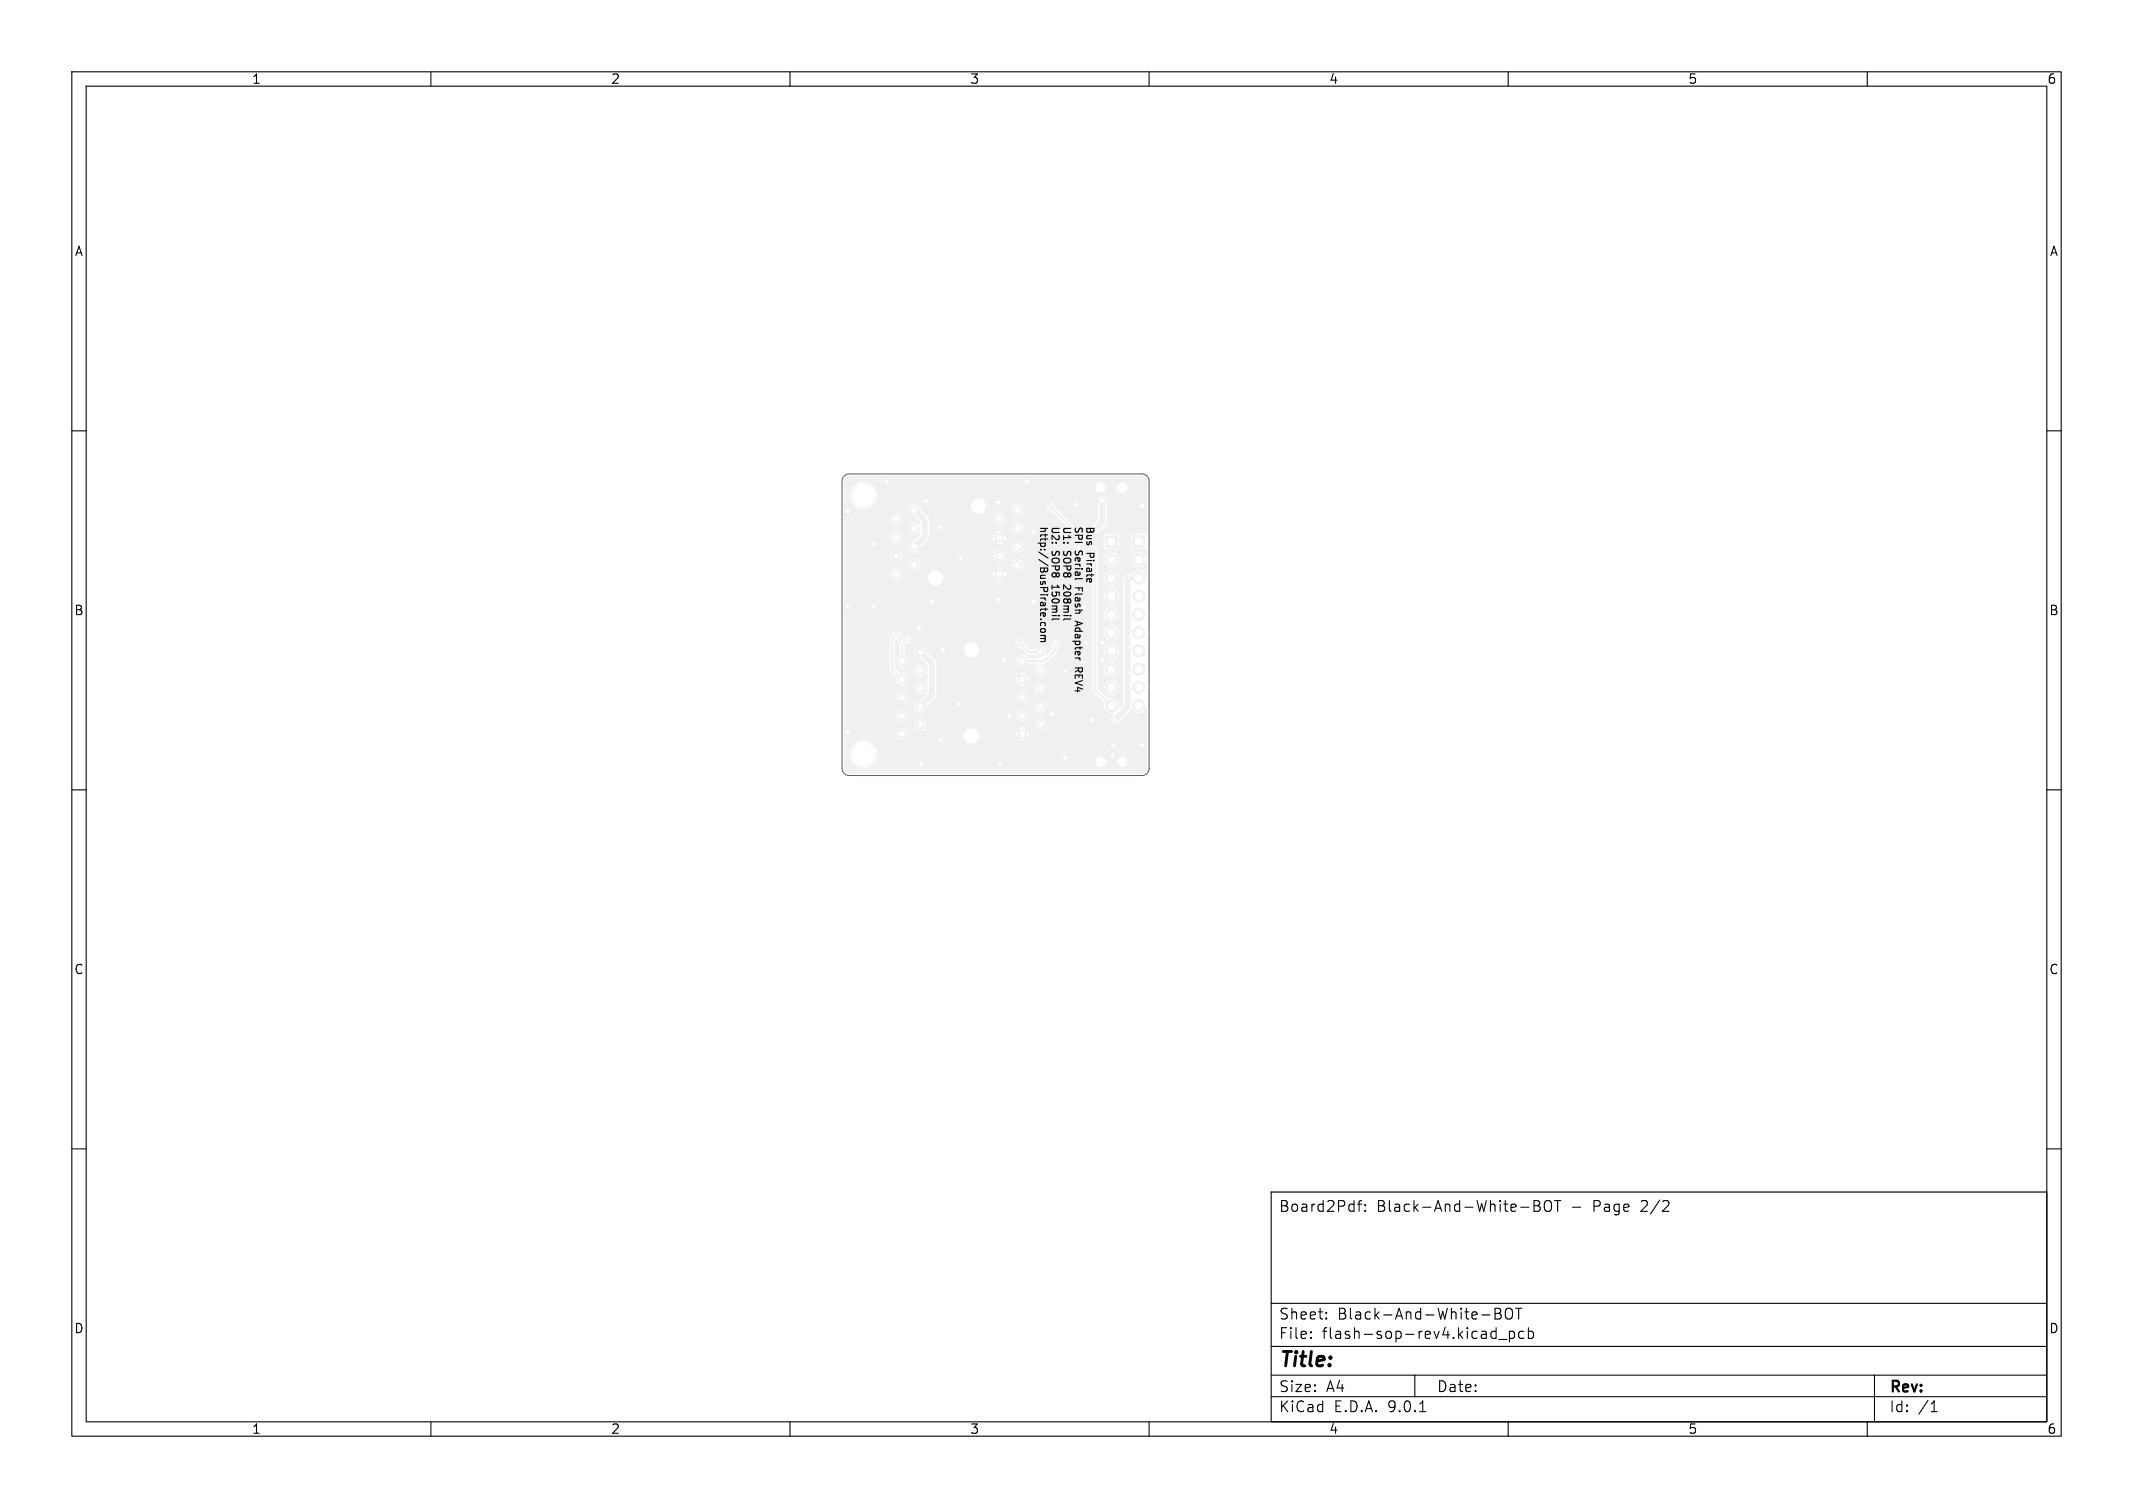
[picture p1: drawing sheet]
<svg xmlns="http://www.w3.org/2000/svg" width="297mm" height="210mm" viewBox="0 0 297 210" stroke-linecap="round" stroke-linejoin="round" font-family="sans-serif">
<g fill="#f0f0f0" stroke="#f0f0f0" stroke-width=".14">
<path d="M157.7 74.6h1.7v1.7h-1.7z"/>
<path d="M153.9 74.6h1.7v1.7h-1.7z"/>
<circle cx="141.7" cy="71.1" r=".6"/>
<circle cx="139.2" cy="72.3" r=".6"/>
<circle cx="141.7" cy="73.6" r=".6"/>
<circle cx="139.2" cy="74.9" r=".6"/>
<circle cx="141.7" cy="76.1" r=".6"/>
<circle cx="139.2" cy="77.4" r=".6"/>
<circle cx="141.7" cy="78.7" r=".6"/>
<circle cx="139.2" cy="79.9" r=".6"/>
<circle cx="124.8" cy="79.9" r=".6"/>
<circle cx="127.3" cy="78.7" r=".6"/>
<circle cx="124.8" cy="77.4" r=".6"/>
<circle cx="127.3" cy="76.1" r=".6"/>
<circle cx="124.8" cy="74.9" r=".6"/>
<circle cx="127.3" cy="73.6" r=".6"/>
<circle cx="124.8" cy="72.3" r=".6"/>
<circle cx="127.3" cy="71.1" r=".6"/>
<circle cx="144.9" cy="90.8" r=".6"/>
<circle cx="142.4" cy="92.1" r=".6"/>
<circle cx="144.9" cy="93.3" r=".6"/>
<circle cx="142.4" cy="94.6" r=".6"/>
<circle cx="144.9" cy="95.9" r=".6"/>
<circle cx="142.4" cy="97.1" r=".6"/>
<circle cx="144.9" cy="98.4" r=".6"/>
<circle cx="142.4" cy="99.7" r=".6"/>
<circle cx="144.9" cy="100.9" r=".6"/>
<circle cx="142.4" cy="102.2" r=".6"/>
<circle cx="125.6" cy="102.2" r=".6"/>
<circle cx="128.1" cy="100.9" r=".6"/>
<circle cx="125.6" cy="99.7" r=".6"/>
<circle cx="128.1" cy="98.4" r=".6"/>
<circle cx="125.6" cy="97.1" r=".6"/>
<circle cx="128.1" cy="95.9" r=".6"/>
<circle cx="125.6" cy="94.6" r=".6"/>
<circle cx="128.1" cy="93.3" r=".6"/>
<circle cx="125.6" cy="92.1" r=".6"/>
<circle cx="128.1" cy="90.8" r=".6"/>
<circle cx="158.6" cy="77.9" r=".85"/>
<circle cx="158.6" cy="80.5" r=".85"/>
<circle cx="158.6" cy="83" r=".85"/>
<circle cx="158.6" cy="85.6" r=".85"/>
<circle cx="158.6" cy="88.1" r=".85"/>
<circle cx="158.6" cy="90.6" r=".85"/>
<circle cx="158.6" cy="93.2" r=".85"/>
<circle cx="158.6" cy="95.7" r=".85"/>
<circle cx="158.6" cy="98.3" r=".85"/>
<circle cx="154.8" cy="78" r=".85"/>
<circle cx="154.8" cy="80.5" r=".85"/>
<circle cx="154.8" cy="83.1" r=".85"/>
<circle cx="154.8" cy="85.6" r=".85"/>
<circle cx="154.8" cy="88.1" r=".85"/>
<circle cx="154.8" cy="90.7" r=".85"/>
<circle cx="154.8" cy="93.2" r=".85"/>
<circle cx="154.8" cy="95.8" r=".85"/>
<circle cx="154.8" cy="98.3" r=".85"/>
<circle cx="120.3" cy="105" r="1.7"/>
<circle cx="120.3" cy="69" r="1.7"/>
<circle cx="146.3" cy="70.5" r=".4"/>
<circle cx="147" cy="89.8" r=".4"/>
<circle cx="142" cy="89.5" r=".4"/>
<circle cx="124.8" cy="88.5" r=".4"/>
<circle cx="153.5" cy="69.7" r=".4"/>
<circle cx="152.5" cy="73.8" r=".4"/>
<circle cx="155.3" cy="100.2" r=".4"/>
<circle cx="126.3" cy="89" r=".4"/>
<circle cx="131" cy="103" r=".4"/>
<circle cx="148.3" cy="93.5" r=".4"/>
<circle cx="129" cy="69.7" r=".4"/>
<circle cx="118" cy="71.3" r=".4"/>
<circle cx="128.3" cy="106.5" r=".4"/>
<circle cx="129.8" cy="83.7" r=".4"/>
<circle cx="151.3" cy="89.5" r=".4"/>
<circle cx="139" cy="70" r=".4"/>
<circle cx="144" cy="74" r=".4"/>
<circle cx="139.3" cy="106.5" r=".4"/>
<circle cx="131.3" cy="90.5" r=".4"/>
<circle cx="143" cy="67" r=".4"/>
<circle cx="121.8" cy="84.5" r=".4"/>
<circle cx="153.5" cy="89.5" r=".4"/>
<circle cx="152" cy="100.2" r=".4"/>
<circle cx="153.5" cy="92" r=".4"/>
<circle cx="154.9" cy="105.2" r=".4"/>
<circle cx="149.8" cy="70.3" r=".4"/>
<circle cx="148.3" cy="105.5" r=".4"/>
<circle cx="159" cy="103.8" r=".4"/>
<circle cx="139" cy="83.5" r=".4"/>
<circle cx="139.8" cy="92" r=".4"/>
<circle cx="159" cy="70.5" r=".4"/>
<circle cx="133.5" cy="98" r=".4"/>
<circle cx="151" cy="84.5" r=".4"/>
<circle cx="140.5" cy="99.8" r=".4"/>
<circle cx="130.8" cy="73.5" r=".4"/>
<circle cx="118" cy="84.5" r=".4"/>
<circle cx="121.8" cy="75.8" r=".4"/>
<circle cx="133.8" cy="77.8" r=".4"/>
<circle cx="155" cy="103.8" r=".4"/>
<circle cx="146.5" cy="99.5" r=".4"/>
<circle cx="144" cy="83.7" r=".4"/>
<circle cx="128" cy="87.5" r=".4"/>
<circle cx="150.3" cy="76.3" r=".4"/>
<circle cx="123.5" cy="67" r=".4"/>
<circle cx="147.8" cy="74" r=".4"/>
<circle cx="118" cy="102" r=".4"/>
</g>
<path d="M146.3 70.5l6.2 6.3v19.2l2.3 2.3M124.8 88.5l-.5 .6v4.1l1.3 1.4M126.3 89l-.7 .7v2.4M142 89.5l1.3 1.3h1.6M147 89.8v.7l-1.6 1.6h-3" fill="none" stroke="#f0f0f0" stroke-width=".3"/>
<path d="M127.3 71.1l1.5 1.4v2.2l-1.5 1.4M153.5 69.8v3l-1 1M128.1 90.8l1.7 1.6v4.4l-1.7 1.6M158.6 80.5h-1.3l-.3 .3v17.7l-1.7 1.8" fill="none" stroke="#f0f0f0" stroke-width=".81"/>
<path d="M117.7 66.5l.6-.2h40.7a.75 .75 0 0 1 .8 .7v.9h-2.8a.7 .7 0 0 0-.7-.7 .7 .7 0 0 0-.7 .7h-1.6l-.1-.2a.7 .7 0 0 0-1.1-.3 .7 .7 0 0 0 .2 1.2 .7 .7 0 0 0 1-.7h1.6v.1a.7 .7 0 0 0 .7 .6 .7 .7 0 0 0 .7-.7h2.8v1h-37.6l-.1-.3a1.9 1.9 0 0 0-3-1.1 1.9 1.9 0 0 0 .4 3.2 1.9 1.9 0 0 0 2.7-1.8h37.6v.8h-5.7v-.2a.61 .61 0 0 0-.7-.4 .61 .61 0 0 0-.5 .6v2.8l-.9 .9a.61 .61 0 0 0 .1 .8 .61 .61 0 0 0 .8 0l1.2-1.2v-3.3h5.7l-.1 4.7h-2l-.2 .2h-1.7l-.2-.2h-1.7l-.2 .2v1.7l.2 .2h1.8l.1-.2v-1.7h1.7l.1 1.8 1.8 .1 .3-.2 .1 1.3-.2 .1a1.07 1.07 0 0 0-1.1-.8 1.07 1.07 0 0 0-1 1h-1.7v-.2a1.06 1.06 0 0 0-1.8-.5 1.06 1.06 0 0 0 .4 1.8 1.06 1.06 0 0 0 1.4-1.1h1.7v.1a1.08 1.08 0 0 0 1 1 1.08 1.08 0 0 0 1.1-.8l.2 .1v1.8l-.2 .1a1.11 1.11 0 0 0-1.9-.3h-.7l-.5 .5h-.7a1.06 1.06 0 0 0-1.6-.8 1.06 1.06 0 0 0 0 1.8 1.06 1.06 0 0 0 1.6-.8v-.2h.7l-.1 .3v2.3h-.6a1.06 1.06 0 0 0-1.6-.8 1.06 1.06 0 0 0 0 1.8 1.06 1.06 0 0 0 1.6-.8v-.2h.6v2.5h-.6a1.06 1.06 0 0 0-1.6-.8 1.06 1.06 0 0 0 0 1.8 1.06 1.06 0 0 0 1.6-.8v-.2h.6v2.5h-.6a1.06 1.06 0 0 0-1.6-.8 1.06 1.06 0 0 0 0 1.8 1.06 1.06 0 0 0 1.6-.8v-.2h.6v2.6h-.6a1.06 1.06 0 0 0-1.6-.8 1.06 1.06 0 0 0 0 1.8 1.06 1.06 0 0 0 1.6-.8v-.2h.6v2.5h-.6a1.06 1.06 0 0 0-1.6-.8 1.06 1.06 0 0 0 0 1.8 1.06 1.06 0 0 0 1.6-.8v-.2h.6v2.6h-.6a1.06 1.06 0 0 0-1.6-.8 1.06 1.06 0 0 0 0 1.8 1.06 1.06 0 0 0 1.6-.8v-.2h.6v2.5l-.5 .5-.1-.1a1.11 1.11 0 0 0-.4-1.1 1.11 1.11 0 0 0-1.1-.2l-1.4-1.4-.1-19.3-5.9-6a.61 .61 0 0 0-.8-.7 .61 .61 0 0 0-.2 1.1h-3.4v-.2a.8 .8 0 0 0-1.3-.4h-3.9v-.2a1.06 1.06 0 0 0-1.8-.5 1.06 1.06 0 0 0 .4 1.8 1.06 1.06 0 0 0 1.4-1.1h3.9a.8 .8 0 0 0 .2 1.4 .8 .8 0 0 0 1.1-.8h3.4l.5 .1 1.1 1.1h-7.5l-.1-.1a.8 .8 0 0 0-.9-.6 .8 .8 0 0 0-.6 .9h-9l-.2-.3-1.1-1.1a.81 .81 0 0 0-.8-.7 .81 .81 0 0 0-.8 .8 .81 .81 0 0 0 .8 .8l.4 .3h-2.1a.8 .8 0 0 0-1.2-.6 .8 .8 0 0 0 0 1.4 .8 .8 0 0 0 1.2-.6v-.2h2.1l.4 .5v.4a.82 .82 0 0 0-1.5 .2 .82 .82 0 0 0 1 1.1l.4-.3h.1v.3l-.3 .4h-2.2v-.2a.8 .8 0 0 0-1.3-.3 .8 .8 0 0 0 .2 1.3 .8 .8 0 0 0 1.1-.8h2.2l-.5 .5a.82 .82 0 0 0-.8 .8 .82 .82 0 0 0 .8 .8 .82 .82 0 0 0 .9-.7l1.1-1.2 .1-2.6h9a.8 .8 0 0 0 .8 .7 .8 .8 0 0 0 .8-.9h7.5l1.3 1.3h-6.3v-.1a.8 .8 0 0 0-1.2-.5 .8 .8 0 0 0-.2 1.2h-1.5l-.3-.1-.6 .1 .5 .4 .4-.4h1.5a.8 .8 0 0 0 .9 .2 .8 .8 0 0 0 .5-.8h6.3l1.2 1.3h-9.9l-.1-.4-.5 .4a.34 .34 0 0 0-.4-.3 .34 .34 0 0 0-.3 .4l-.4-.5-.1 .4 .1 .5 .4-.4a.33 .33 0 0 0 .4 .3 .33 .33 0 0 0 .3-.4l.5 .5 .1-.5h9.9l1.3 1.3h-8.8a.8 .8 0 0 0-.6-.7 .8 .8 0 0 0-.8 .3h-1.5l-.4-.5-.5 .5 .4 .1 .5-.1h1.5a.8 .8 0 0 0 .4 1.2 .8 .8 0 0 0 1-.8h8.8l.8 .8v.4h-12.1a.8 .8 0 0 0-.8-.7 .8 .8 0 0 0-.8 .7h-12.8v-.1a.8 .8 0 0 0-1.3-.4 .8 .8 0 0 0 .2 1.4 .8 .8 0 0 0 1.1-.9h12.8v.2a.8 .8 0 0 0 .8 .7 .8 .8 0 0 0 .8-.9h12.1v1.3h-9.6v-.2a.8 .8 0 0 0-.9-.5 .8 .8 0 0 0-.7 .7h-12.8v-.2a.8 .8 0 0 0-1.3-.3 .8 .8 0 0 0 .3 1.3 .8 .8 0 0 0 1-.8h12.8l.2 .6h-1.5l-.3-.2-.6 .2 .5 .4 .4-.4h1.5a.8 .8 0 0 0 .9 .2 .8 .8 0 0 0 .5-.8h9.6v1.3h-12l-.1-.4-.5 .4a.34 .34 0 0 0-.4-.3 .34 .34 0 0 0-.3 .3l-.4-.4-.1 .4 .1 .5 .4-.4a.33 .33 0 0 0 .4 .3 .33 .33 0 0 0 .3-.4l.5 .5 .1-.5h12v.8h-12.5l-.4-.4-.1 .1h-7.8v-.2a1.05 1.05 0 0 0-.9-.7 1.05 1.05 0 0 0-1 .4h-3.8v-.2a.8 .8 0 0 0-1.3-.3 .8 .8 0 0 0 .2 1.3 .8 .8 0 0 0 1.1-.8h3.8a1.05 1.05 0 0 0 .6 1.6 1.05 1.05 0 0 0 1.3-1.1h7.8l-.4 .3 .4 .1 .5-.1h12.5v9h-4.5a.62 .62 0 0 0-1-.4 .62 .62 0 0 0 0 1l-.8 .9h-.2a.84 .84 0 0 0-.4-1.1 .84 .84 0 0 0-1.1 .3h-.7l-.8-.8a.66 .66 0 0 0-.8-.7h-14.9l-.1-.1a.63 .63 0 0 0-.7-.4 .63 .63 0 0 0-.5 .7l-.4 .5v1.7a.82 .82 0 0 0-.2 1.3 .82 .82 0 0 0 1.3-.1 .82 .82 0 0 0-.3-1.2v-1.5l.2-.2a.63 .63 0 0 0 .7-.7h14.9a.63 .63 0 0 0-.4 .8 .63 .63 0 0 0 .7 .4l.3 .3h-6.1a1.06 1.06 0 0 0-1.6-.8 1.06 1.06 0 0 0 0 1.8 1.06 1.06 0 0 0 1.6-.8v-.2h6.1l.8 .7h1l.4 .5-.1 .1h-1.4a.83 .83 0 0 0-1-.4 .83 .83 0 0 0-.5 1h-11.2l-.2-.3-1.2-1.2a.82 .82 0 0 0-.9-.8 .82 .82 0 0 0-.8 .8 .82 .82 0 0 0 .8 .8l1 1v.6h-.2a.8 .8 0 0 0-1.2-.6 .8 .8 0 0 0 0 1.4 .8 .8 0 0 0 1.2-.6v-.2h.2v1.3h-2.7a.88 .88 0 0 0-1.1-.7l-.7-.7v-3.9l.1-.1a.62 .62 0 0 0 .7-.6 .62 .62 0 0 0-.7-.6 .62 .62 0 0 0-.5 .7l-.3 .4v4.3l.9 1a.81 .81 0 0 0 .7 1.1 .81 .81 0 0 0 .9-.9h2.7v1.3h-.2v-.2a.8 .8 0 0 0-1.3-.3 .8 .8 0 0 0 .3 1.3 .8 .8 0 0 0 1-.8h.2v.7l-.5 .6h-2.2a.8 .8 0 0 0-1.2-.6 .8 .8 0 0 0 0 1.3 .8 .8 0 0 0 1.2-.6v-.1h2.2l-.5 .5a.81 .81 0 0 0-.8 .9 .81 .81 0 0 0 .9 .7 .81 .81 0 0 0 .8-.8l1.2-1.2 .2-.3v-4.6h11.2a.85 .85 0 0 0 .7 .5 .85 .85 0 0 0 .8-.4h1.4l.1 .1a.9 .9 0 0 0-.3 1.3h-1.5l-.3-.1-.6 .1 .5 .4 .4-.4h1.5a.82 .82 0 0 0 1.3 0 .82 .82 0 0 0-.4-1.3v-.1l.5-.1 1.6-1.6 .3-1h4.5v4.8h-8.8l-.1-.3-.4 .4a.38 .38 0 0 0-.4-.3 .38 .38 0 0 0-.4 .3l-.4-.4-.1 .3 .1 .5 .4-.4a.33 .33 0 0 0 .4 .3 .33 .33 0 0 0 .3-.3l.5 .4 .1-.5h8.8v1.3h-6.4a.8 .8 0 0 0-.6-.7 .8 .8 0 0 0-.8 .3h-1.5l-.4-.5-.5 .5 .4 .1 .5-.1h1.5a.8 .8 0 0 0 .4 1.2 .8 .8 0 0 0 1-.8h6.4l.1 .5 .8 .8h-9.8l-.1-.2a.8 .8 0 0 0-1.3-.4 .8 .8 0 0 0 .3 1.4 .8 .8 0 0 0 1.1-.8h9.8l.8 .8-.1 .4h-8a.8 .8 0 0 0-1.2-.6 .8 .8 0 0 0 0 1.4 .8 .8 0 0 0 1.2-.6v-.2h8a1.09 1.09 0 0 0 1.4 1l.1 .1-.2 .2h-11.8l-.1-.2a.8 .8 0 0 0-.8-.5 .8 .8 0 0 0-.7 .7h-15.2v-.2a.8 .8 0 0 0-1.3-.3 .8 .8 0 0 0 .2 1.3 .8 .8 0 0 0 1.1-.8h15.2v.2a.8 .8 0 0 0 .8 .7 .8 .8 0 0 0 .8-.9h11.8l-.2 .3a.61 .61 0 0 0 0 .8 .61 .61 0 0 0 .8 0l2-1.9a1.15 1.15 0 0 0 1.1 .5 1.15 1.15 0 0 0 .9-.8l.2 .1v2.3h-14.1v-.2a.8 .8 0 0 0-.9-.6 .8 .8 0 0 0-.7 .8h-15.2v-.2a.8 .8 0 0 0-1.3-.3 .8 .8 0 0 0 .3 1.3 .8 .8 0 0 0 1-.8h15.2l.2 .5h-1.5l-.3-.1-.6 .1 .5 .5 .4-.5h1.5a.8 .8 0 0 0 .9 .3 .8 .8 0 0 0 .5-.8h14.1v1.2h-16.5l-.1-.3-.5 .4a.34 .34 0 0 0-.4-.3 .34 .34 0 0 0-.3 .3l-.4-.4-.1 .6h-5.2a1.05 1.05 0 0 0-.9-.9 1.05 1.05 0 0 0-1.1 .6h-7.9v-.1a.8 .8 0 0 0-1.3-.4 .8 .8 0 0 0 .2 1.4 .8 .8 0 0 0 1.1-.9l7.9 .1a1.05 1.05 0 0 0 .8 1.3 1.05 1.05 0 0 0 1.2-1.1h5.2l.1 .3 .4-.5a.33 .33 0 0 0 .4 .3 .33 .33 0 0 0 .3-.3l.5 .5 .1-.6h16.5v.9h-17l-.4-.4-.5 .4 .4 .1 .5-.1h17v1.9h-37.6a1.9 1.9 0 0 0-2.9-1.5 1.9 1.9 0 0 0 0 3.2 1.9 1.9 0 0 0 2.9-1.5v-.2h37.6v1.1h-2.8a.7 .7 0 0 0-.7-.6 .7 .7 0 0 0-.7 .6h-1.6l-.1-.1a.7 .7 0 0 0-1.1-.3 .7 .7 0 0 0 .2 1.2 .7 .7 0 0 0 1-.8h1.6v.2a.7 .7 0 0 0 .7 .6 .7 .7 0 0 0 .7-.8h2.8v1a.75 .75 0 0 1-.8 .7h-40.8a.75 .75 0 0 1-.7-.7v-40z" fill="#f0f0f0"/>
<g fill="#fff" stroke="#fff" stroke-width=".14">
<circle cx="120.3" cy="105" r="1.6"/>
<circle cx="120.3" cy="69" r="1.6"/>
<circle cx="146.3" cy="70.5" r=".2"/>
<circle cx="147" cy="89.7" r=".2"/>
<circle cx="142" cy="89.5" r=".2"/>
<circle cx="124.8" cy="88.5" r=".2"/>
<circle cx="153.5" cy="69.8" r=".2"/>
<circle cx="152.5" cy="73.8" r=".2"/>
<circle cx="155.3" cy="100.3" r=".2"/>
<circle cx="126.3" cy="89" r=".2"/>
<circle cx="131" cy="103" r=".2"/>
<circle cx="148.3" cy="93.5" r=".2"/>
<circle cx="129" cy="69.8" r=".2"/>
<circle cx="118" cy="71.2" r=".2"/>
<circle cx="128.3" cy="106.5" r=".2"/>
<circle cx="129.8" cy="83.7" r=".2"/>
<circle cx="151.3" cy="89.5" r=".2"/>
<circle cx="139" cy="70" r=".2"/>
<circle cx="144" cy="74" r=".2"/>
<circle cx="139.3" cy="106.5" r=".2"/>
<circle cx="131.3" cy="90.5" r=".2"/>
<circle cx="143" cy="67" r=".2"/>
<circle cx="121.8" cy="84.5" r=".2"/>
<circle cx="153.5" cy="89.5" r=".2"/>
<circle cx="152" cy="100.3" r=".2"/>
<circle cx="153.5" cy="92" r=".2"/>
<circle cx="154.9" cy="105.3" r=".2"/>
<circle cx="149.8" cy="70.2" r=".2"/>
<circle cx="148.3" cy="105.5" r=".2"/>
<circle cx="159" cy="103.7" r=".2"/>
<circle cx="139" cy="83.5" r=".2"/>
<circle cx="139.8" cy="92" r=".2"/>
<circle cx="159" cy="70.5" r=".2"/>
<circle cx="133.5" cy="98" r=".2"/>
<circle cx="151" cy="84.5" r=".2"/>
<circle cx="140.5" cy="99.7" r=".2"/>
<circle cx="130.8" cy="73.5" r=".2"/>
<circle cx="118" cy="84.5" r=".2"/>
<circle cx="121.8" cy="75.8" r=".2"/>
<circle cx="133.8" cy="77.8" r=".2"/>
<circle cx="155" cy="103.7" r=".2"/>
<circle cx="146.5" cy="99.5" r=".2"/>
<circle cx="144" cy="83.8" r=".2"/>
<circle cx="128" cy="87.5" r=".2"/>
<circle cx="150.3" cy="76.2" r=".2"/>
<circle cx="123.5" cy="67" r=".2"/>
<circle cx="118" cy="102" r=".2"/>
<circle cx="153.3" cy="67.9" r=".45"/>
<circle cx="156.3" cy="67.9" r=".45"/>
<circle cx="136.3" cy="70.5" r=".8"/>
<circle cx="130.3" cy="80.5" r=".8"/>
<circle cx="141.7" cy="71.1" r=".33"/>
<circle cx="139.2" cy="72.3" r=".33"/>
<circle cx="141.7" cy="73.6" r=".33"/>
<circle cx="139.2" cy="74.9" r=".33"/>
<circle cx="141.7" cy="76.1" r=".33"/>
<circle cx="139.2" cy="77.4" r=".33"/>
<circle cx="141.7" cy="78.7" r=".33"/>
<circle cx="139.2" cy="79.9" r=".33"/>
<circle cx="124.8" cy="79.9" r=".32"/>
<circle cx="127.3" cy="78.7" r=".32"/>
<circle cx="124.8" cy="77.4" r=".32"/>
<circle cx="127.3" cy="76.1" r=".32"/>
<circle cx="124.8" cy="74.9" r=".32"/>
<circle cx="127.3" cy="73.6" r=".32"/>
<circle cx="124.8" cy="72.3" r=".32"/>
<circle cx="127.3" cy="71.1" r=".32"/>
<circle cx="135.3" cy="90.5" r=".8"/>
<circle cx="135.3" cy="102.5" r=".8"/>
<circle cx="144.9" cy="90.8" r=".32"/>
<circle cx="142.4" cy="92.1" r=".32"/>
<circle cx="144.9" cy="93.3" r=".32"/>
<circle cx="142.4" cy="94.6" r=".32"/>
<circle cx="144.9" cy="95.9" r=".32"/>
<circle cx="142.4" cy="97.1" r=".32"/>
<circle cx="144.9" cy="98.4" r=".32"/>
<circle cx="142.4" cy="99.7" r=".32"/>
<circle cx="144.9" cy="100.9" r=".32"/>
<circle cx="142.4" cy="102.2" r=".32"/>
<circle cx="125.6" cy="102.2" r=".33"/>
<circle cx="128.1" cy="100.9" r=".33"/>
<circle cx="125.6" cy="99.7" r=".33"/>
<circle cx="128.1" cy="98.4" r=".33"/>
<circle cx="125.6" cy="97.1" r=".33"/>
<circle cx="128.1" cy="95.9" r=".33"/>
<circle cx="125.6" cy="94.6" r=".33"/>
<circle cx="128.1" cy="93.3" r=".33"/>
<circle cx="125.6" cy="92.1" r=".33"/>
<circle cx="128.1" cy="90.8" r=".33"/>
<circle cx="158.6" cy="75.4" r=".5"/>
<circle cx="158.6" cy="77.9" r=".5"/>
<circle cx="158.6" cy="80.5" r=".5"/>
<circle cx="158.6" cy="83" r=".5"/>
<circle cx="158.6" cy="85.6" r=".5"/>
<circle cx="158.6" cy="88.1" r=".5"/>
<circle cx="158.6" cy="90.6" r=".5"/>
<circle cx="158.6" cy="93.2" r=".5"/>
<circle cx="158.6" cy="95.7" r=".5"/>
<circle cx="158.6" cy="98.3" r=".5"/>
<circle cx="154.8" cy="75.4" r=".5"/>
<circle cx="154.8" cy="78" r=".5"/>
<circle cx="154.8" cy="80.5" r=".5"/>
<circle cx="154.8" cy="83.1" r=".5"/>
<circle cx="154.8" cy="85.6" r=".5"/>
<circle cx="154.8" cy="88.1" r=".5"/>
<circle cx="154.8" cy="90.7" r=".5"/>
<circle cx="154.8" cy="93.2" r=".5"/>
<circle cx="154.8" cy="95.8" r=".5"/>
<circle cx="154.8" cy="98.3" r=".5"/>
<circle cx="156.3" cy="106.1" r=".45"/>
<circle cx="153.3" cy="106.1" r=".45"/>
</g>
<g fill="none" stroke="#000" stroke-width=".15">
<path d="M10 10h277v190h-277zM12 12h273v186h-273zM60 10v2M110 10v2M160 10v2M210 10v2M260 10v2M10 60h2M285 60h2M144.9 86.3h.1M144.9 88.5h.6M144.9 88.9h.5"/>
<path d="M144.9 87.2v-.3l.2-.2 .4 .1v.4M144.9 87.6l.5-.1 .1 .1v.3l-.1 .2h-.3l-.2-.2zM145.4 88.9l.1 .2v.2h-.6M145.5 88.5v.3l-.1 .1M147.5 86.2h-.9l-.1 .1M149.1 86.2h-.9l-.1 .1M149.7 86.5l1 .3M149.7 93h1v.4M149.8 80.6l-.1 .1M150.2 93.3l-.5 .3M150.2 93v.4M151.7 80.6l.1 .5 .1-.1"/>
<path d="M10 110h2M285 110h2M10 160h2M177 166h108v32h-108zM189 167.7h.6M189.6 167.2l-.3 .1-.1 .1v1.3M190.1 168.6h.1l-.1 .1M190.1 168.6h-.1l.1 .1M190.1 167.8v.1M190.1 168.6v.1M190.1 167.8h.1l-.1 .1M190.1 167.8h-.1l.1 .1"/>
<path d="M213.6 167.2l.6 .1a.36 .36 0 0 1 .2 .3 .36 .36 0 0 1-.3 .3 .4 .4 0 0 1 .4 .4 .4 .4 0 0 1-.3 .4h-.6zM213.6 167.9h.5M215.2 167.3a.5 .5 0 0 1 .6-.1 .5 .5 0 0 1 .2 .5v.5a.5 .5 0 0 1-.5 .5 .5 .5 0 0 1-.5-.5v-.5zM216.5 167.2h.8M216.9 167.2v1.5M232.2 167.3a.41 .41 0 0 1 .1 .5l-.8 .9h.9M285 160h2M60 198v2M110 198v2M160 198v2M177 194.5h108M177 191.5h108"/>
<path d="M177 187.5h108M177 181.5h108M182.5 186.3h.1l-.1 .1M182.5 186.3v.1M182.5 185.5v.1M182.5 185.5h.1l-.1 .1M184.7 183.6v.1M184.7 183.6h-.1l.1 .1M184.7 182.8v.1M184.7 182.8h-.1l.1 .1M197 191.5v3M197.7 196.6h.8"/>
<path d="M207.9 185.4l.4 .1M208.2 182.2l.6 .1a.36 .36 0 0 1 .2 .3 .36 .36 0 0 1-.3 .3 .4 .4 0 0 1 .3 .4 .4 .4 0 0 1-.3 .4h-.5zM208.2 182.9h.5M208.3 184.9v1.5M208.3 186.3l-.4 .1M208.7 186.5h1.1M209.8 182.3a.5 .5 0 0 1 .5-.1 .5 .5 0 0 1 .3 .5v.5a.5 .5 0 0 1-.5 .5 .5 .5 0 0 1-.5-.5v-.5zM210 198v2M210.2 185.5l.4-.1 .3 .3v.4l-.2 .2-.1 .1-.4-.1M210.2 185.4v1.5M211 182.2h.9M211.5 182.2v1.5"/>
<path d="M212.2 185.5l-.5-.1-.2 .3v.4l.1 .2 .1 .1 .5-.1M212.8 185.5l.4-.1 .3 .3v.4l-.1 .2-.2 .1-.4-.1M212.8 184.9v1.5M260 198v2M261 191.5v6.5M268.9 196.6h.8M269 195.5l.3-.4v1.5"/>
</g>
<path d="M117.5 66.3l.3-.2 .5-.1h40.7a1 1 0 0 1 1 1v40a1 1 0 0 1-1 1h-40.7a1 1 0 0 1-1-1v-40v-.3z" fill="none" stroke="#575757" stroke-width=".14"/>
<text font-size="2.8" x="178" y="190.9">Title:</text>
<g font-size="2.1">
<text x="178" y="169">Board2Pdf:</text>
<text x="191.7" y="169">Black-And-White-BOT</text>
<text x="218.8" y="169">-</text>
<text x="222" y="169">Page</text>
<text x="228.7" y="169">2/2</text>
<text x="178" y="184">Sheet:</text>
<text x="186.2" y="184">Black-And-White-BOT</text>
<text x="178" y="186.7">File:</text>
<text x="184.1" y="186.7">flash-sop-rev4.kicad_pcb</text>
<text x="178" y="196.9">KiCad</text>
<text x="178" y="194.1">Size:</text>
<text x="184.7" y="194.1">A4</text>
<text x="185.7" y="196.9">E.D.A.</text>
<text x="193.3" y="196.9">9.0.1</text>
<text x="200" y="194.1">Date:</text>
<text x="263" y="194.3">Rev:</text>
<text x="263" y="196.9">Id:</text>
<text x="267.1" y="196.9">/1</text>
</g>
<g font-size="1.8">
<text x="35" y="11.9">1</text>
<text x="85" y="11.9">2</text>
<text x="135" y="11.9">3</text>
<text x="185" y="11.9">4</text>
<text x="235" y="11.9">5</text>
<text x="285" y="11.9">6</text>
<text x="10.3" y="35.9">A</text>
<text x="285.4" y="35.9">A</text>
<text x="10.3" y="85.9">B</text>
<text x="285.3" y="85.9">B</text>
<text x="10.3" y="135.9">C</text>
<text x="285.3" y="135.9">C</text>
<text x="10.3" y="185.9">D</text>
<text x="285.3" y="185.9">D</text>
<text x="35" y="199.9">1</text>
<text x="85" y="199.9">2</text>
<text x="135" y="199.9">3</text>
<text x="185" y="199.9">4</text>
<text x="235" y="199.9">5</text>
<text x="285" y="199.9">6</text>
</g>
<g font-size="1.4">
<text x="144.8" y="73.3" transform="rotate(90 144.8 73.3)">http://BusPirate.com</text>
<text x="146.4" y="73.3" transform="rotate(90 146.4 73.3)">U2:</text>
<text x="146.4" y="76.7" transform="rotate(90 146.4 76.7)">SOP8</text>
<text x="148" y="73.3" transform="rotate(90 148 73.3)">U1:</text>
<text x="148" y="76.7" transform="rotate(90 148 76.7)">SOP8</text>
<text x="149.6" y="73.3" transform="rotate(90 149.6 73.3)">SPI</text>
<text x="149.6" y="76.7" transform="rotate(90 149.6 76.7)">Serial</text>
<text x="151.2" y="73.3" transform="rotate(90 151.2 73.3)">Bus</text>
<text x="151.2" y="77" transform="rotate(90 151.2 77)">Pirate</text>
<text x="146.4" y="81.7" transform="rotate(90 146.4 81.7)">150mil</text>
<text x="148" y="81.7" transform="rotate(90 148 81.7)">208mil</text>
<text x="149.6" y="82" transform="rotate(90 149.6 82)">Flash</text>
<text x="149.6" y="87" transform="rotate(90 149.6 87)">Adapter</text>
<text x="149.6" y="93.7" transform="rotate(90 149.6 93.7)">REV4</text>
</g>
</svg>
